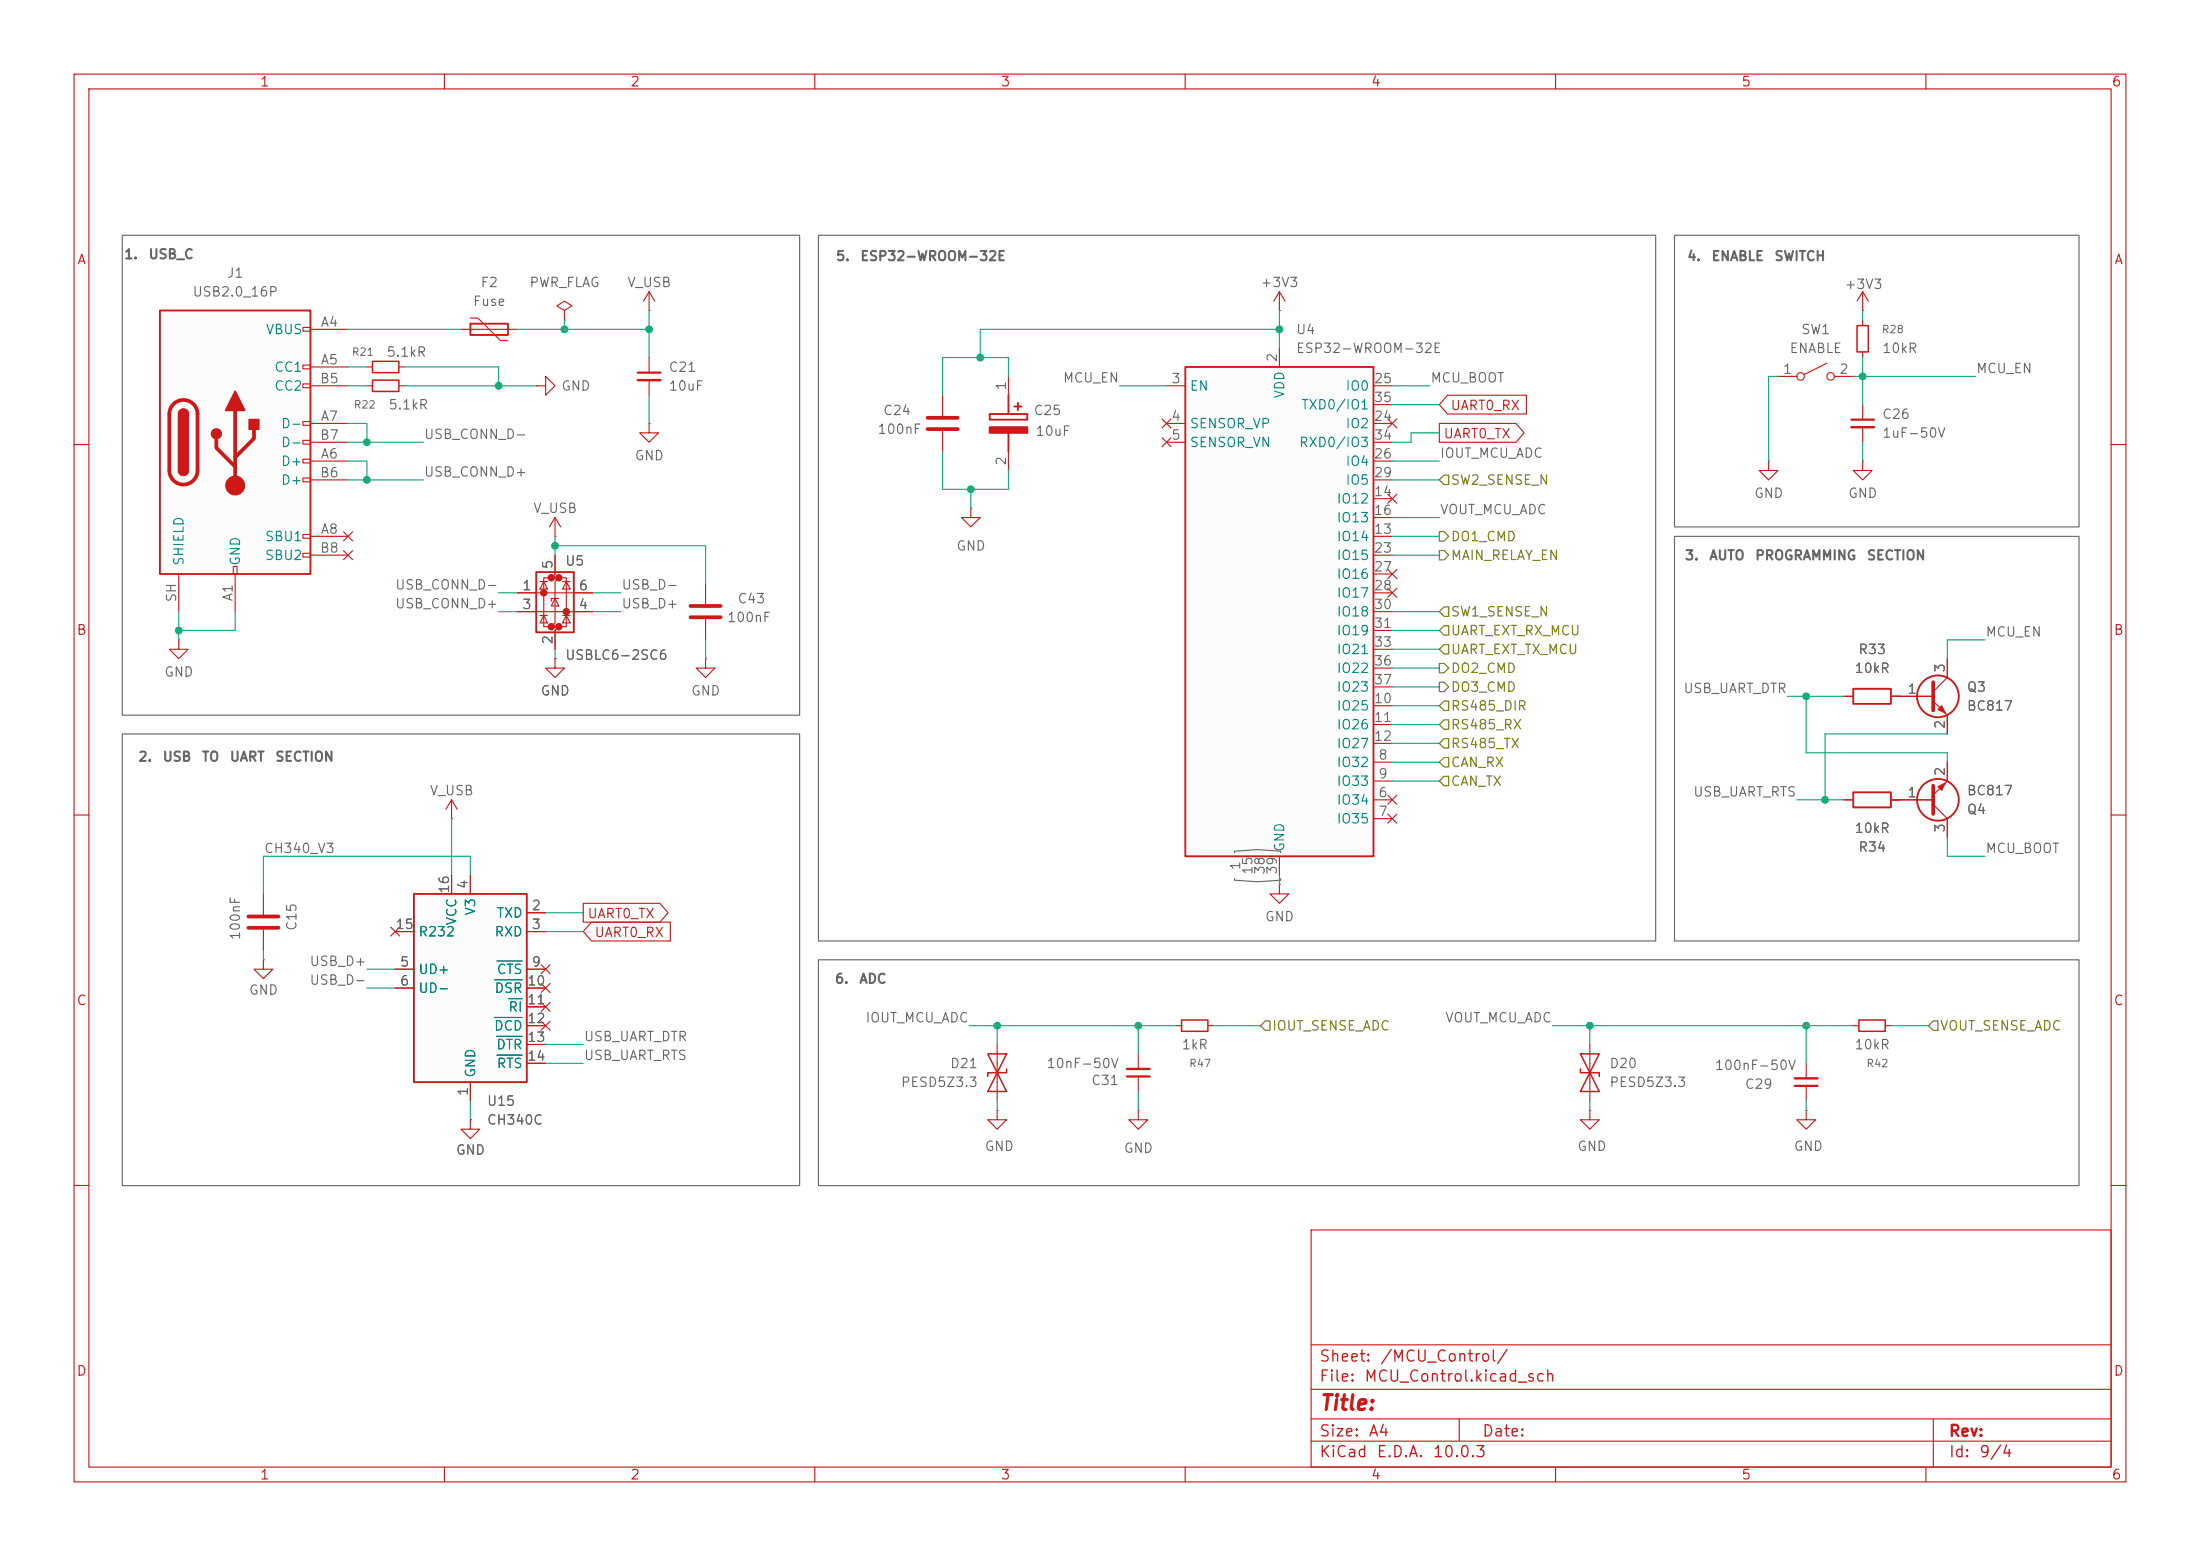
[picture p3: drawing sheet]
<svg xmlns="http://www.w3.org/2000/svg" width="297mm" height="210mm" viewBox="0 0 297 210" stroke-linecap="round" stroke-linejoin="round" font-family="sans-serif">
<g fill="none" stroke="#cc1918" stroke-width=".15">
<path d="M10 10h277v190h-277zM12 12h273v186h-273zM60 10v2M110 10v2M160 10v2M210 10v2M260 10v2M87.6 39.4l-.7 1.2M87.6 39.4l.8 1.2M87.6 39.4v2.5M62.2 44.5h7.6M63.5 42.9h1l3.1 3.1h1"/>
<path d="M76.2 41.9l1-.6-1-.7-1 .7 1 .6v1.3M76.2 43.2h.1M87.6 41.9h.1M87.6 48.3v2M87.6 51.3v2M10 60h2M74.9 72.4h.1M74.9 69.9l-.7 1.2M74.9 69.9l.8 1.2M74.9 69.9v2.5M95.2 78.7v2.8M131.1 68.6v1.3h1.2l-1.2 1.2-1.3-1.2h1.3"/>
<path d="M131.1 68.6h.1M285 60h2M95.2 88.9v1.3h-1.2l1.2 1.2 1.3-1.2h-1.3M95.2 88.9h.1M95.2 83.6v2.8M10 110h2M61 110.5h.1M61 108l-.8 1.2M61 108l.7 1.2M61 108v2.5M172.7 119.4v1.3h1.3l-1.3 1.2-1.3-1.2h1.3M172.7 119.4h.1"/>
<path d="M285 110h2M158.7 138.4h.8M163.1 138.4h.7M63.5 151.1v1.3h1.3l-1.3 1.3-1.3-1.3h1.3M63.5 151.1h.1M10 160h2M177 166h108v32h-108zM285 160h2M60 198v2M110 198v2M160 198v2M177 194.5h108"/>
<path d="M177 191.5h108M177 187.5h108M177 181.5h108M197 191.5v3M210 198v2M260 198v2M261 191.5v6.5"/>
</g>
<path d="M159.5 137.7h3.6v1.5h-3.6z" fill="none" stroke="#cc1918" stroke-width=".2"/>
<path d="M63.5 43.7h5.1v1.5h-5.1z" fill="none" stroke="#cc1918" stroke-width=".25"/>
<path d="M93.2 81.8h4.1M93.2 83.3h4.1" fill="none" stroke="#cc1918" stroke-width=".51"/>
<path d="M86.1 50.3h3.1" fill="none" stroke="#cc1918" stroke-width=".3"/>
<path d="M86.1 51.3h3.1" fill="none" stroke="#cc1918" stroke-width=".33"/>
<path d="M72.4 77.2h5.1v8.1h-5.1z" fill="#fcfcfc"/>
<g fill="#cc1918" stroke="#cc1918" stroke-width=".51">
<circle cx="73.4" cy="80" r=".25"/>
<circle cx="74.4" cy="78" r=".25"/>
<circle cx="74.4" cy="84.6" r=".25"/>
<circle cx="75.4" cy="78" r=".25"/>
<circle cx="75.4" cy="84.6" r=".25"/>
<circle cx="76.5" cy="82.5" r=".25"/>
</g>
<g fill="none" stroke="#cc1918" stroke-width=".15">
<path d="M72.4 52.1h1.3v-1.3l1.2 1.3-1.2 1.2v-1.2M72.4 52.1h.1M87.6 57.2v1.2h1.3l-1.3 1.3-1.2-1.3h1.2M87.6 57.2h.1M72.9 78.5h1M73.4 78.5l.5 1h-1zM74.4 78h-1v6.6h1M74.9 74.9v2.6l-.5 .5h1l-.5 .5v5.6l-.5 .5h1l-.5 .5v2.5M75.4 78h1.1v6.6h-1.1M75.9 78.5h1.1M76.5 78.5l.5 1h-1.1zM69.8 80h10.2"/>
<path d="M69.8 82.6h10.2M72.9 83.1h1M73.4 83.1l.5 1h-1zM74.9 80.8l.5 1h-1zM74.9 88.9v1.3h1.3l-1.3 1.2-1.2-1.2h1.2M74.9 88.9h.1M75.4 80.8h-1v.4M75.9 83.1h1.1M76.5 83.1l.5 1h-1.1zM250.2 138.4h.8M254.5 138.4h.8M153.7 149.9v1.2h1.2l-1.2 1.3-1.3-1.3h1.3"/>
<path d="M153.7 149.9h.1M153.7 142.2v2.1M153.7 145.3v2M214.6 149.9v1.2h1.3l-1.3 1.3-1.2-1.3h1.2M214.6 149.9h.1M214.6 141v7.6M243.8 149.9v1.2h1.3l-1.3 1.3-1.2-1.3h1.2M243.8 149.9h.1M243.8 143.5v2M243.8 146.6v2"/>
</g>
<path d="M72.4 77.2h5.1v8.1h-5.1z" fill="none" stroke="#cc1918" stroke-width=".25"/>
<path d="M251 137.7h3.5v1.5h-3.5zM213.4 142.2h2.5l-1.3 2.6zM213.4 144.3v.5h2.5v.5M214.6 144.8l1.3 2.5h-2.5z" fill="none" stroke="#cc1918" stroke-width=".2"/>
<path d="M152.1 145.3h3.1M242.3 146.6h3.1" fill="none" stroke="#cc1918" stroke-width=".3"/>
<path d="M152.1 144.3h3.1M242.3 145.5h3.1" fill="none" stroke="#cc1918" stroke-width=".33"/>
<path d="M160 49.5h25.4v66.1h-25.4z" fill="#fcfcfc"/>
<path d="M160 49.5h25.4v66.1h-25.4z" fill="none" stroke="#cc1918" stroke-width=".25"/>
<g fill="none" stroke="#cc1918" stroke-width=".15">
<path d="M172.7 39.4v2.5M172.7 39.4l-.7 1.2M172.7 39.4l.8 1.2M127.3 53.3v2.8M127.3 58.2v2.8M157.5 52.1h2.5M157.5 57.2h2.5M157.5 59.7h2.5M172.7 41.9h.1M172.7 47v2.5M185.4 52.1h2.6M185.4 57.2h2.6"/>
<path d="M185.4 59.7h2.6M185.4 54.6h2.6M185.4 72.4h2.6M185.4 67.3h2.6M185.4 69.9h2.6M185.4 74.9h2.6M185.4 62.2h2.6M185.4 77.5h2.6M185.4 64.8h2.6M185.4 95.3h2.6M185.4 97.8h2.6M185.4 80h2.6"/>
<path d="M185.4 82.6h2.6M185.4 85.1h2.6M185.4 87.6h2.6M185.4 90.2h2.6M185.4 92.7h2.6M172.7 115.6v2.5M185.4 108h2.6M185.4 110.5h2.6M185.4 102.9h2.6M185.4 105.4h2.6M185.4 100.3h2.6"/>
</g>
<path d="M166.7 115.1v-.2l3.1-.2 3.1 .2v.2M166.7 118.6v.2l3.1 .2 3.1-.2v-.2" fill="none" stroke="#666" stroke-width=".15"/>
<path d="M125.2 56.4h4.1M125.2 57.9h4.1" fill="none" stroke="#cc1918" stroke-width=".51"/>
<path d="M133.6 55.9h5.1v.7h-5.1z" fill="#fcfcfc"/>
<g fill="none" stroke="#cc1918" stroke-width=".25">
<path d="M133.6 55.9h5.1v.7h-5.1zM136.1 53.3v2.6M136.1 58.4v2.6M136.9 54.9h1M137.4 54.4v1M250.2 106.9h5.1v2.1h-5.1z"/>
<circle cx="261.6" cy="94" r="2.82"/>
<circle cx="261.6" cy="107.9" r="2.82"/>
</g>
<path d="M133.6 57.7h5.1v.7h-5.1z" fill="#cc1918" stroke="#cc1918" stroke-width=".25"/>
<g fill="none" stroke="#cc1918" stroke-width=".15">
<path d="M136.1 50.8v2.5M251.5 43.2v.7M251.5 47.5v.8M251.5 54.6v2M251.5 57.7v2M136.1 61v2.5M251.5 62.2v1.3h1.2l-1.2 1.3-1.3-1.3h1.3M251.5 62.2h.1M255.3 94h5.7M261 94.6l1.9 1.9v2.6M262.9 88.9v2.5l-1.9 1.9M248.9 108h1.3"/>
<path d="M255.3 108h5.7M261 108.6l1.9 1.9v2.5M262.9 102.9v2.5l-1.9 1.9M35.6 120.7v2.7M35.6 125.5v2.8M134.6 149.9v1.2h1.3l-1.3 1.3-1.3-1.3h1.3M134.6 149.9h.1"/>
</g>
<path d="M249.9 56.6h3.1" fill="none" stroke="#cc1918" stroke-width=".3"/>
<path d="M249.9 57.7h3.1" fill="none" stroke="#cc1918" stroke-width=".33"/>
<path d="M250.7 43.9h1.5v3.6h-1.5z" fill="none" stroke="#cc1918" stroke-width=".2"/>
<path d="M261 92.1v3.8M261 106v3.9M33.5 123.7h4.1M33.5 125.2h4.1" fill="none" stroke="#cc1918" stroke-width=".51"/>
<g fill="#cc1918" stroke="#cc1918" stroke-width=".15">
<path d="M261.6 106.2l1-.5-.5 1z"/>
<path d="M261.6 95.8l.5-.5 .5 1z"/>
</g>
<path d="M55.9 120.7h15.2v25.4h-15.2z" fill="#fcfcfc"/>
<path d="M250.2 93h5.1v2h-5.1zM55.9 120.7h15.2v25.4h-15.2z" fill="none" stroke="#cc1918" stroke-width=".25"/>
<g fill="none" stroke="#cc1918" stroke-width=".15">
<path d="M251.5 39.4l-.8 1.2M251.5 39.4l.7 1.2M251.5 39.4v2.5M49.5 49.5h.8M49.5 52.1h.8M53.8 49.5h.8M53.8 52.1h.8M240 50.8h2.6M246.6 49l-3 1.5M247.6 50.8h2.6M251.5 41.9h.1M238.8 62.2v1.3h1.2l-1.2 1.3-1.3-1.3h1.3"/>
<path d="M238.8 62.2h.1M248.9 94h1.3M255.3 94h1.2M61 118.1v2.6M63.5 118.1v2.6M35.6 129.5v1.3h1.2l-1.2 1.3-1.3-1.3h1.3M35.6 129.5h.1M53.3 125.7h2.6M53.3 130.8h2.6M53.3 133.4h2.6M71.1 123.2h2.6M71.1 125.7h2.6"/>
<path d="M71.1 130.8h2.6M71.1 133.4h2.6M71.1 135.9h2.6M71.1 138.4h2.6M63.5 146.1v2.5M71.1 141h2.6M71.1 143.5h2.6M134.6 141v7.6"/>
<circle cx="243.1" cy="50.8" r=".51"/>
<circle cx="247.1" cy="50.8" r=".51"/>
</g>
<path d="M66.7 137.3h3.8M66.8 132.2h3.7M67 139.9h3.5M67.1 129.7h3.4M68.7 134.8h1.8M67.1 142.4h3.4" fill="none" stroke="#008484" stroke-width=".15"/>
<path d="M50.3 48.8h3.5v1.5h-3.5zM50.3 51.3h3.5v1.5h-3.5zM133.3 142.2h2.6l-1.3 2.6zM134.6 144.8l1.3 2.5h-2.6zM135.9 144.3v.5h-2.6v.5" fill="none" stroke="#cc1918" stroke-width=".2"/>
<path d="M21.6 41.9h20.3v35.6h-20.3z" fill="#fcfcfc"/>
<g fill="none" stroke="#cc1918" stroke-width=".15">
<path d="M40.9 44.2h1v.5h-1zM40.9 49.3h1v.5h-1zM40.9 51.8h1v.5h-1zM40.9 56.9h1v.5h-1zM40.9 59.4h1v.5h-1zM41.9 44.5h5.1M41.9 49.5h5.1M41.9 57.2h5.1M41.9 52.1h5.1M41.9 59.7h5.1M156.9 59.1l1.2 1.2M156.9 56.5l1.2 1.3"/>
<path d="M158.1 59.1l-1.2 1.2M158.1 56.5l-1.2 1.3M187.4 56.5l1.2 1.3M188.6 56.5l-1.2 1.3M194.3 57.1h10.4l1.1 1.3-1.1 1.3h-10.4zM195.4 53.3h10.7v2.6h-10.7l-1.1-1.3zM24.1 77.5v5.1M31.5 76.5h.5v1h-.5zM31.7 77.5v5.1M40.9 62h1v.5h-1zM40.9 64.5h1v.5h-1zM40.9 72.1h1v.5h-1z"/>
<path d="M40.9 74.7h1v.5h-1zM41.9 62.2h5.1M41.9 72.4h5.1M41.9 64.8h5.1M41.9 74.9h5.1M46.4 71.8l1.2 1.2M46.4 74.3l1.2 1.2M47.6 71.8l-1.2 1.2M47.6 74.3l-1.2 1.2M74.9 74.9v2.6M187.4 66.7l1.2 1.2M187.4 79.4l1.2 1.2"/>
<path d="M187.4 76.9l1.2 1.2M188.6 66.7l-1.2 1.2M188.6 79.4l-1.2 1.2M188.6 76.9l-1.2 1.2M24.1 86.4v1.2h1.3l-1.3 1.3-1.2-1.3h1.2M24.1 86.4h.1M69.8 80h2.6M69.8 82.6h2.6M74.9 88.9h.1M74.9 85.1v2.5M77.5 80h2.5M77.5 82.6h2.5"/>
<path d="M248.9 94h1.3M255.3 94h5.7M262.9 88.9v2.5M262.9 96.5v2.6M61 118.1v2.6M63.5 118.1v2.6M187.4 107.3l1.2 1.3M187.4 109.9l1.2 1.2M188.6 107.3l-1.2 1.3M188.6 109.9l-1.2 1.2M248.9 108h1.3M255.3 108h5.7"/>
<path d="M262.9 102.9v2.5M262.9 110.5v2.5M52.7 125.1l1.2 1.2M53.3 125.7h2.6M53.3 130.8h2.6M53.3 133.4h2.6M53.9 125.1l-1.2 1.2M71.1 123.2h2.6M71.1 125.7h2.6M71.1 130.8h2.6M71.1 133.4h2.6M71.1 135.9h2.6"/>
<path d="M71.1 138.4h2.6M73.1 130.2l1.2 1.2M73.1 132.7l1.2 1.3M73.1 135.3l1.2 1.2M73.1 137.8l1.2 1.2M74.3 130.2l-1.2 1.2M74.3 132.7l-1.2 1.3M74.3 135.3l-1.2 1.2M74.3 137.8l-1.2 1.2M78.7 121.9h10.4l1.1 1.3-1.1 1.3h-10.4zM79.9 124.5h10.6v2.5h-10.6l-1.2-1.3zM63.5 151.1h.1"/>
<path d="M63.5 146.1v2.5M71.1 141h2.6M71.1 143.5h2.6"/>
</g>
<path d="M21.6 41.9h20.3v35.6h-20.3zM24.1 55.9a.64 .64 0 0 1 .7-.7 .64 .64 0 0 1 .6 .7M24.1 63.5a.64 .64 0 0 0 .7 .6 .64 .64 0 0 0 .6-.6" fill="none" stroke="#cc1918" stroke-width=".25"/>
<path d="M23.4 54.5a1.9 1.9 0 0 1 2.1-.4 1.9 1.9 0 0 1 1.2 1.8v7.6a1.91 1.91 0 0 1-1.9 1.9 1.91 1.91 0 0 1-1.9-1.9v-7.6a1.9 1.9 0 0 1 .5-1.4zM29.2 59.2v1.3l2.5 2.5M31.7 55.4v10.1M34.3 57.9v1.3l-2.6 2.5" fill="none" stroke="#cc1918" stroke-width=".51"/>
<g fill="#cc1918" stroke="#cc1918" stroke-width=".25">
<path d="M24.1 55.9h1.3v7.6h-1.3z"/>
<path d="M24.3 55.4a.64 .64 0 0 1 .7-.1 .64 .64 0 0 1 .4 .6h-1.3z"/>
<path d="M24.1 63.5h1.3a.64 .64 0 0 1-.6 .6 .64 .64 0 0 1-.7-.6z"/>
<path d="M31.7 52.8l1.3 2.6h-2.5z"/>
<path d="M33.7 56.6h1.2v1.3h-1.2z"/>
<circle cx="29.2" cy="58.5" r=".63"/>
</g>
<circle cx="31.7" cy="65.5" r="1.27" fill="#cc1918" stroke="#cc1918" stroke-width=".15"/>
<g fill="none" stroke="#848400" stroke-width=".15">
<path d="M194.3 74.3h.6l.7 .6-.7 .7h-.6zM194.3 71.8h.6l.7 .6-.7 .6h-.6zM194.9 64.1h.7v1.3h-.7l-.6-.6zM194.3 89.5h.6l.7 .7-.7 .6h-.6zM194.3 92.1h.6l.7 .6-.7 .6h-.6zM194.9 84.5h.7v1.2h-.7l-.6-.6zM194.9 99.7h.7v1.3h-.7l-.6-.7zM194.9 94.6h.7v1.3h-.7l-.6-.6zM194.9 87h.7v1.3h-.7l-.6-.7zM194.9 97.2h.7v1.2h-.7l-.6-.6zM194.9 81.9h.7v1.3h-.7l-.6-.6zM194.9 102.2h.7v1.3h-.7l-.6-.6z"/>
<path d="M194.9 104.8h.7v1.2h-.7l-.6-.6zM170.8 137.8h.6v1.3h-.6l-.6-.7zM261 137.8h.6v1.3h-.6l-.7-.7z"/>
</g>
<g fill="none" stroke="#0dab76" stroke-width=".15">
<path d="M47 52.1h2.5M47 59.7h10.1M47 57.2h2.5v2.5M47 44.5h15.2M47 49.5h2.5M54.6 52.1h17.8M54.6 49.5h12.7v2.6M69.8 44.5h17.8M76.2 43.2v1.3M87.6 41.9v6.4M87.6 53.3v3.9M136.1 50.8v-2.5h-8.8v5"/>
<path d="M151.1 52.1h6.4M172.7 44.5h-40.4v3.8M172.7 41.9v5.1M188 52.1h5M188 54.6h6.3M194.3 58.4h-3.8v1.3h-2.5M240 50.8h-1.2v11.4M250.2 50.8h16.5M251.5 41.9v1.3M251.5 48.3v6.3M251.5 59.7v2.5M47 62.2h2.5v2.6"/>
<path d="M47 64.8h10.1M74.9 73.7h20.3v5M74.9 72.4v2.5M127.3 61v5h8.8v-2.5M131.1 66v2.6M188 69.9h6.3M188 72.4h6.3M188 74.9h6.3M188 62.2h6.3M188 64.8h6.3M24.1 82.6v3.8M31.7 82.6v2.5h-7.6"/>
<path d="M67.3 82.6h2.5M67.3 80h2.5M74.9 87.6v1.3M80 82.6h3.8M80 80h3.8M95.2 86.4v2.5M188 97.8h6.3M188 87.6h6.3M188 90.2h6.3M188 92.7h6.3M188 95.3h6.3M188 82.6h6.3"/>
<path d="M188 85.1h6.3M241.3 94h7.6M243.8 94v7.6h19.1v1.3M255.3 94h1.2M262.9 99.1h-16.5v8.9M268 86.4h-5.1v2.5M61 110.5v7.6M63.5 118.1v-2.5h-27.9v5.1M172.7 118.1v1.3M188 105.4h6.3M188 100.3h6.3M188 102.9h6.3"/>
<path d="M242.6 108h6.3M255.3 108h1.2M262.9 113v2.6h5.1M35.6 128.3v1.2M49.5 133.4h3.8M49.5 130.8h3.8M73.7 123.2h5M73.7 125.7h5M130.8 138.4h27.9M134.6 138.4v2.6M153.7 138.4v3.8M163.8 138.4h6.4"/>
<path d="M209.5 138.4h40.7M214.6 138.4v2.6M243.8 138.4v5.1M255.3 138.4h5M63.5 148.6v2.5M73.7 143.5h5M73.7 141h5M134.6 148.6v1.3M153.7 147.3v2.6M214.6 148.6v1.3M243.8 148.6v1.3"/>
</g>
<path d="M16.5 31.8h91.4v64.7h-91.4zM110.5 31.8h113v95.2h-113zM226.1 31.8h54.6v39.3h-54.6zM226.1 72.4h54.6v54.6h-54.6zM16.5 99.1h91.4v60.9h-91.4zM110.5 129.5h170.2v30.5h-170.2z" fill="none" stroke="#666" stroke-width=".15"/>
<path d="M66.7 137.3h3.8M66.8 132.2h3.7M67 139.9h3.5M67.1 129.7h3.4M68.7 134.8h1.8M67.1 142.4h3.4" fill="none" stroke="#008484" stroke-width=".15"/>
<g fill="#0dab76" stroke="#0dab76" stroke-width=".14">
<circle cx="132.3" cy="48.3" r=".46"/>
<circle cx="131.1" cy="66" r=".46"/>
<circle cx="172.7" cy="44.5" r=".46"/>
<circle cx="24.1" cy="85.1" r=".46"/>
<circle cx="251.5" cy="50.8" r=".46"/>
<circle cx="246.4" cy="108" r=".46"/>
<circle cx="243.8" cy="94" r=".46"/>
<circle cx="134.6" cy="138.4" r=".46"/>
<circle cx="214.6" cy="138.4" r=".46"/>
<circle cx="243.8" cy="138.4" r=".46"/>
<circle cx="153.7" cy="138.4" r=".46"/>
<circle cx="67.3" cy="52.1" r=".46"/>
<circle cx="49.5" cy="59.7" r=".46"/>
<circle cx="49.5" cy="64.8" r=".46"/>
<circle cx="74.9" cy="73.7" r=".46"/>
<circle cx="76.2" cy="44.5" r=".46"/>
<circle cx="87.6" cy="44.5" r=".46"/>
</g>
<text font-size="2" fill="#cc1918" x="178" y="190.8">Title:</text>
<g font-size="1.5" fill="#cc1918">
<text x="178" y="184.2">Sheet:</text>
<text x="186.2" y="184.2">/MCU_Control/</text>
<text x="178" y="186.9">File:</text>
<text x="184.1" y="186.9">MCU_Control.kicad_sch</text>
<text x="178" y="197.1">KiCad</text>
<text x="178" y="194.3">Size:</text>
<text x="184.7" y="194.3">A4</text>
<text x="185.7" y="197.1">E.D.A.</text>
<text x="193.3" y="197.1">10.0.3</text>
<text x="200" y="194.3">Date:</text>
<text x="263" y="194.3">Rev:</text>
<text x="263" y="197.1">Id:</text>
<text x="267.1" y="197.1">9/4</text>
</g>
<g font-size="1.3" fill="#cc1918">
<text x="35" y="12">1</text>
<text x="85" y="12">2</text>
<text x="135" y="12">3</text>
<text x="185" y="12">4</text>
<text x="235" y="12">5</text>
<text x="285" y="12">6</text>
<text x="10.3" y="36">A</text>
<text x="285.3" y="36">A</text>
<text x="194.8" y="59.5">UART0_TX</text>
<text x="195.7" y="55.7">UART0_RX</text>
<text x="10.3" y="86">B</text>
<text x="285.3" y="86">B</text>
<text x="79.2" y="124.3">UART0_TX</text>
<text x="80.2" y="126.8">UART0_RX</text>
<text x="10.3" y="136">C</text>
<text x="285.3" y="136">C</text>
<text x="10.3" y="186">D</text>
<text x="285.3" y="186">D</text>
<text x="35" y="200">1</text>
<text x="85" y="200">2</text>
<text x="135" y="200">3</text>
<text x="185" y="200">4</text>
<text x="235" y="200">5</text>
<text x="285" y="200">6</text>
</g>
<g font-size="1.3" fill="#666">
<text x="16.7" y="35.3">1.</text>
<text x="20" y="35.3">USB_C</text>
<text x="112.8" y="35.5">5.</text>
<text x="116.1" y="35.5">ESP32-WROOM-32E</text>
<text x="227.7" y="35.5">4.</text>
<text x="231" y="35.5">ENABLE</text>
<text x="239.5" y="35.5">SWITCH</text>
<text x="25.9" y="40.3">USB2.0_16P</text>
<text x="30.6" y="37.8">J1</text>
<text x="63.8" y="41.6">Fuse</text>
<text x="64.8" y="39.1">F2</text>
<text x="71.4" y="39.1">PWR_FLAG</text>
<text x="84.6" y="39.1">V_USB</text>
<text x="170.1" y="39.1">+3V3</text>
<text x="248.9" y="39.3">+3V3</text>
<text x="43.2" y="44.4">A4</text>
<text x="174.9" y="48">ESP32-WROOM-32E</text>
<text x="174.9" y="45.4">U4</text>
<text x="241.5" y="48">ENABLE</text>
<text x="243.1" y="45.4">SW1</text>
<text x="254" y="48">10kR</text>
<text x="43.1" y="52">B5</text>
<text x="43.2" y="49.5">A5</text>
<text x="52.1" y="48.5">5.1kR</text>
<text x="75.7" y="53">GND</text>
<text x="90.2" y="50.5">C21</text>
<text x="90.2" y="53">10uF</text>
<text x="136.1" y="52.8" transform="rotate(-90 136.1 52.8)">1</text>
<text x="143.4" y="51.9">MCU_EN</text>
<text x="158" y="52">3</text>
<text x="172.7" y="49" transform="rotate(-90 172.7 49)">2</text>
<text x="185.4" y="52">25</text>
<text x="193" y="51.9">MCU_BOOT</text>
<text x="240.6" y="50.8">1</text>
<text x="248.2" y="50.8">2</text>
<text x="266.7" y="50.7">MCU_EN</text>
<text x="43.1" y="59.7">B7</text>
<text x="43.2" y="57.1">A7</text>
<text x="52.4" y="55.6">5.1kR</text>
<text x="57.1" y="59.6">USB_CONN_D-</text>
<text x="118.4" y="58.9">100nF</text>
<text x="119.1" y="56.3">C24</text>
<text x="139.5" y="56.3">C25</text>
<text x="139.7" y="59.1">10uF</text>
<text x="158" y="57.1">4</text>
<text x="158" y="59.7">5</text>
<text x="185.4" y="57.1">24</text>
<text x="185.4" y="59.7">34</text>
<text x="185.4" y="54.6">35</text>
<text x="254" y="59.4">1uF-50V</text>
<text x="254" y="56.9">C26</text>
<text x="43.1" y="64.7">B6</text>
<text x="43.2" y="62.2">A6</text>
<text x="57.1" y="64.6">USB_CONN_D+</text>
<text x="85.6" y="62.4">GND</text>
<text x="136.1" y="62.9" transform="rotate(-90 136.1 62.9)">2</text>
<text x="185.4" y="62.2">26</text>
<text x="185.4" y="64.7">29</text>
<text x="194.3" y="62.1">IOUT_MCU_ADC</text>
<text x="71.9" y="69.6">V_USB</text>
<text x="185.4" y="67.3">14</text>
<text x="185.4" y="69.8">16</text>
<text x="194.3" y="69.7">VOUT_MCU_ADC</text>
<text x="236.7" y="67.5">GND</text>
<text x="249.4" y="67.5">GND</text>
<text x="43.1" y="74.9">B8</text>
<text x="43.2" y="72.4">A8</text>
<text x="74.9" y="76.9" transform="rotate(-90 74.9 76.9)">5</text>
<text x="76.2" y="76.7">U5</text>
<text x="129" y="74.6">GND</text>
<text x="185.4" y="72.4">13</text>
<text x="185.4" y="74.9">23</text>
<text x="185.4" y="77.4">27</text>
<text x="227.4" y="75.9">3.</text>
<text x="230.7" y="75.9">AUTO</text>
<text x="236.9" y="75.9">PROGRAMMING</text>
<text x="251.9" y="75.9">SECTION</text>
<text x="24.1" y="81.4" transform="rotate(-90 24.1 81.4)">SH</text>
<text x="31.7" y="81.3" transform="rotate(-90 31.7 81.3)">A1</text>
<text x="53.3" y="82.4">USB_CONN_D+</text>
<text x="53.3" y="79.9">USB_CONN_D-</text>
<text x="70.4" y="80">1</text>
<text x="70.4" y="82.5">3</text>
<text x="78" y="82.5">4</text>
<text x="78" y="80">6</text>
<text x="83.8" y="79.9">USB_D-</text>
<text x="83.8" y="82.4">USB_D+</text>
<text x="99.5" y="81.7">C43</text>
<text x="185.4" y="80">28</text>
<text x="185.4" y="82.5">30</text>
<text x="74.9" y="87.1" transform="rotate(-90 74.9 87.1)">2</text>
<text x="76.2" y="89.4">USBLC6-2SC6</text>
<text x="98.1" y="84.3">100nF</text>
<text x="185.4" y="85.1">31</text>
<text x="185.4" y="87.6">33</text>
<text x="250.8" y="88.6">R33</text>
<text x="268" y="86.2">MCU_EN</text>
<text x="22.1" y="91.6">GND</text>
<text x="72.9" y="94.2">GND</text>
<text x="93.2" y="94.2">GND</text>
<text x="185.4" y="95.2">10</text>
<text x="185.4" y="90.1">36</text>
<text x="185.4" y="92.7">37</text>
<text x="227.2" y="93.9">USB_UART_DTR</text>
<text x="250.3" y="91.1">10kR</text>
<text x="257.4" y="94">1</text>
<text x="262.9" y="90.9" transform="rotate(-90 262.9 90.9)">3</text>
<text x="265.4" y="93.7">Q3</text>
<text x="185.4" y="97.8">11</text>
<text x="185.4" y="100.3">12</text>
<text x="262.9" y="98.5" transform="rotate(-90 262.9 98.5)">2</text>
<text x="265.4" y="96.2">BC817</text>
<text x="18.6" y="103.1">2.</text>
<text x="21.9" y="103.1">USB</text>
<text x="27.2" y="103.1">TO</text>
<text x="30.9" y="103.1">UART</text>
<text x="37.1" y="103.1">SECTION</text>
<text x="57.9" y="107.7">V_USB</text>
<text x="186" y="107.9">6</text>
<text x="186" y="102.8">8</text>
<text x="186" y="105.4">9</text>
<text x="228.5" y="107.8">USB_UART_RTS</text>
<text x="257.4" y="107.9">1</text>
<text x="262.9" y="104.8" transform="rotate(-90 262.9 104.8)">2</text>
<text x="265.4" y="107.7">BC817</text>
<text x="186" y="110.5">7</text>
<text x="250.3" y="112.7">10kR</text>
<text x="262.9" y="112.5" transform="rotate(-90 262.9 112.5)">3</text>
<text x="265.4" y="110.2">Q4</text>
<text x="35.6" y="115.4">CH340_V3</text>
<text x="167.7" y="117.5" transform="rotate(-90 167.7 117.5)">1</text>
<text x="169.4" y="118.2" transform="rotate(-90 169.4 118.2)">15</text>
<text x="171" y="118.2" transform="rotate(-90 171 118.2)">38</text>
<text x="172.7" y="118.2" transform="rotate(-90 172.7 118.2)">39</text>
<text x="250.8" y="115.3">R34</text>
<text x="268" y="115.4">MCU_BOOT</text>
<text x="40.3" y="125.7" transform="rotate(-90 40.3 125.7)">C15</text>
<text x="53.3" y="125.7">15</text>
<text x="60.9" y="120.7" transform="rotate(-90 60.9 120.7)">16</text>
<text x="63.5" y="120.1" transform="rotate(-90 63.5 120.1)">4</text>
<text x="71.7" y="123.2">2</text>
<text x="71.7" y="125.7">3</text>
<text x="170.7" y="124.7">GND</text>
<text x="32.7" y="127" transform="rotate(-90 32.7 127)">100nF</text>
<text x="41.7" y="130.7">USB_D+</text>
<text x="53.9" y="130.8">5</text>
<text x="71.7" y="130.8">9</text>
<text x="33.5" y="134.6">GND</text>
<text x="41.7" y="133.2">USB_D-</text>
<text x="53.9" y="133.3">6</text>
<text x="71.1" y="133.3">10</text>
<text x="71.1" y="135.9">11</text>
<text x="112.6" y="133.1">6.</text>
<text x="115.9" y="133.1">ADC</text>
<text x="71.1" y="138.4">12</text>
<text x="71.1" y="140.9">13</text>
<text x="71.1" y="143.5">14</text>
<text x="78.7" y="140.8">USB_UART_DTR</text>
<text x="78.7" y="143.4">USB_UART_RTS</text>
<text x="116.8" y="138.3">IOUT_MCU_ADC</text>
<text x="159.4" y="141.9">1kR</text>
<text x="195" y="138.3">VOUT_MCU_ADC</text>
<text x="250.3" y="141.9">10kR</text>
<text x="63.5" y="148" transform="rotate(-90 63.5 148)">1</text>
<text x="65.7" y="149.6">U15</text>
<text x="121.5" y="147">PESD5Z3.3</text>
<text x="128.2" y="144.5">D21</text>
<text x="141.2" y="144.5">10nF-50V</text>
<text x="147.2" y="146.8">C31</text>
<text x="217.2" y="147">PESD5Z3.3</text>
<text x="217.2" y="144.5">D20</text>
<text x="231.4" y="144.7">100nF-50V</text>
<text x="235.5" y="147.3">C29</text>
<text x="65.7" y="152.1">CH340C</text>
<text x="132.9" y="155.7">GND</text>
<text x="151.6" y="155.9">GND</text>
<text x="212.9" y="155.7">GND</text>
<text x="242.1" y="155.7">GND</text>
<text x="61.5" y="156.2">GND</text>
</g>
<g font-size="1.3" fill="#008484">
<text x="35.8" y="45.4">VBUS</text>
<text x="36.9" y="50.5">CC1</text>
<text x="36.9" y="53">CC2</text>
<text x="160.5" y="53">EN</text>
<text x="173.7" y="53.9" transform="rotate(-90 173.7 53.9)">VDD</text>
<text x="181.6" y="53">IO0</text>
<text x="37.8" y="58.1">D-</text>
<text x="160.5" y="58.1">SENSOR_VP</text>
<text x="175.6" y="55.6">TXD0/IO1</text>
<text x="181.6" y="58.1">IO2</text>
<text x="37.8" y="63.2">D+</text>
<text x="37.8" y="65.7">D+</text>
<text x="37.8" y="60.7">D-</text>
<text x="160.5" y="60.7">SENSOR_VN</text>
<text x="175.3" y="60.7">RXD0/IO3</text>
<text x="181.6" y="63.2">IO4</text>
<text x="181.6" y="65.7">IO5</text>
<text x="180.4" y="68.3">IO12</text>
<text x="180.4" y="70.8">IO13</text>
<text x="25.1" y="76.5" transform="rotate(-90 25.1 76.5)">SHIELD</text>
<text x="32.7" y="76.5" transform="rotate(-90 32.7 76.5)">GND</text>
<text x="35.7" y="73.4">SBU1</text>
<text x="35.7" y="75.9">SBU2</text>
<text x="180.4" y="73.4">IO14</text>
<text x="180.4" y="75.9">IO15</text>
<text x="180.4" y="78.4">IO16</text>
<text x="180.4" y="81">IO17</text>
<text x="180.4" y="83.5">IO18</text>
<text x="180.4" y="86.1">IO19</text>
<text x="180.4" y="88.6">IO21</text>
<text x="180.4" y="91.1">IO22</text>
<text x="180.4" y="93.7">IO23</text>
<text x="180.4" y="96.2">IO25</text>
<text x="180.4" y="98.8">IO26</text>
<text x="180.4" y="101.3">IO27</text>
<text x="180.4" y="103.8">IO32</text>
<text x="180.4" y="106.4">IO33</text>
<text x="180.4" y="108.9">IO34</text>
<text x="180.4" y="111.5">IO35</text>
<text x="173.7" y="115.1" transform="rotate(-90 173.7 115.1)">GND</text>
<text x="61.9" y="125" transform="rotate(-90 61.9 125)">VCC</text>
<text x="64.5" y="123.7" transform="rotate(-90 64.5 123.7)">V3</text>
<text x="67" y="124.2">TXD</text>
<text x="56.4" y="131.8">UD+</text>
<text x="56.4" y="126.7">R232</text>
<text x="66.7" y="126.7">RXD</text>
<text x="67" y="131.8">CTS</text>
<text x="56.4" y="134.3">UD-</text>
<text x="66.7" y="134.3">DSR</text>
<text x="68.5" y="136.9">RI</text>
<text x="66.6" y="139.4">DCD</text>
<text x="66.9" y="141.9">DTR</text>
<text x="64.5" y="145.5" transform="rotate(-90 64.5 145.5)">GND</text>
<text x="67" y="144.5">RTS</text>
</g>
<g font-size="1.3" fill="#848400">
<text x="195.8" y="65.7">SW2_SENSE_N</text>
<text x="195.8" y="75.9">MAIN_RELAY_EN</text>
<text x="195.8" y="73.4">DO1_CMD</text>
<text x="195.8" y="83.5">SW1_SENSE_N</text>
<text x="195.8" y="86.1">UART_EXT_RX_MCU</text>
<text x="195.8" y="88.6">UART_EXT_TX_MCU</text>
<text x="195.8" y="91.1">DO2_CMD</text>
<text x="195.8" y="93.7">DO3_CMD</text>
<text x="195.8" y="101.3">RS485_TX</text>
<text x="195.8" y="96.2">RS485_DIR</text>
<text x="195.8" y="98.8">RS485_RX</text>
<text x="195.8" y="103.8">CAN_RX</text>
<text x="195.8" y="106.4">CAN_TX</text>
<text x="171.6" y="139.4">IOUT_SENSE_ADC</text>
<text x="261.8" y="139.4">VOUT_SENSE_ADC</text>
</g>
<g font-size="1" fill="#666">
<text x="254" y="45.2">R28</text>
<text x="47.4" y="48.3">R21</text>
<text x="47.7" y="55.4">R22</text>
<text x="160.4" y="144.3">R47</text>
<text x="251.9" y="144.3">R42</text>
</g>
</svg>
